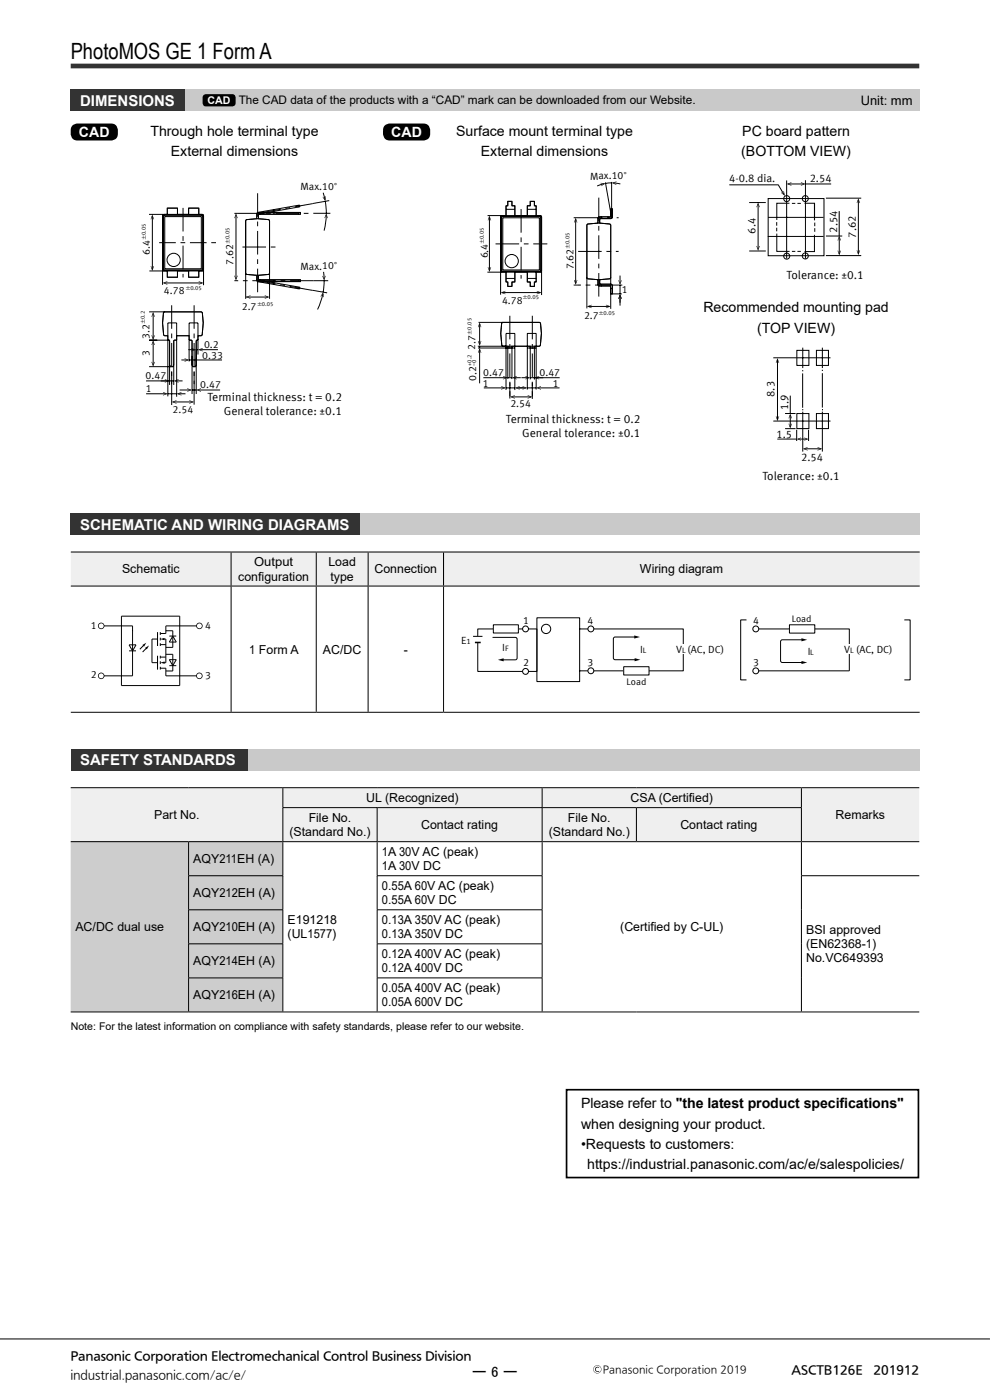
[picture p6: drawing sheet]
<svg xmlns="http://www.w3.org/2000/svg" width="210mm" height="297mm" viewBox="0 0 210 297" stroke-linecap="round" stroke-linejoin="round" font-family="sans-serif">
<path d="M15 14h180" fill="none" stroke="#333" stroke-width="1" stroke-linecap="butt"/>
<path d="M0 284.1h210" fill="none" stroke="#000" stroke-width=".21"/>
<path d="M125.8 290.5a.9 .9 0 0 0 1.8 0 .9 .9 0 0 0-1.8 0zM125.9 290.5a.8 .8 0 0 1 1.6 0 .8 .8 0 0 1-1.6 0zM126.5 290a.57 .57 0 0 0-.2 .8 .57 .57 0 0 0 .8 .2v-.2h-.6a.41 .41 0 0 1-.1-.6 .41 .41 0 0 1 .6 0v-.2z" fill="#000"/>
<g fill="#fff">
<path d="M15 32.8h9.6v10.2h-9.6z"/>
<path d="M81.2 31.9h9.9v8.1h-9.9z"/>
<path d="M29.2 38h44.4v50.7h-44.4z"/>
</g>
<g fill="none" stroke="#000" stroke-width=".21">
<path d="M31.6 45.5h3M31.7 57.5h2.9M32.3 45.8v11.4M34.5 57.2l.3 .3h8.1l.3-.3M34.6 45.6l.2 .2M34.7 45.8l.3-.1h7.7l.2 .1 .1 11.2-.2 .2-7.8 .1-.3-.2zM34.8 57.2l-.2 .2M34.9 46h7.8v11h-7.8zM35.5 45.5v-1.3h2.1v1.3M35.5 57.5v1.3h2.1v-1.3M35.5 44.2h2.1v1.3h2.4v-1.3h2.2v1.3l.9 .1 .1 11.6-.2 .2-.8 .1v1.3h-2.2v-1.3h-2.4v1.3h-2.1v-1.3l-1-.2v-11.5l.1-.3h.9zM40 45.5v-1.3h2.2v1.3"/>
<path d="M40 57.5v1.3h2.2v-1.3M42.9 57.2l.2 .2M43.1 45.6l-.2 .2M49.7 59.5h.8M49.7 45.3h.8M50.1 45.6v13.6M52.1 57.9l.3 .3 2.1 .2M52.4 46.6l-.3 .3v16.5M52.4 46.6l2.1-.2v-1l.3-.3h8.9v.3h-8.7l-.2 .2v.8l2.1 .2 .3 .3v11l-.3 .3-2.1 .2 .1 .9 8.8 .1v.3h-8.9M52.4 46.6l-.3 .3v11l.3 .3 2.1 .2v1.1l.3 .2M54.5 46.4v-1.1l.3-.2h8.9v.3h-8.7l-.2 .2v.8M54.5 45.4l.3-.4 8.8-1.5v.4l-8.6 1.5-.2 .2"/>
<path d="M54.5 59.4l.3 .3M54.5 58.4v1l.3 .4 8.8 1.5v-.4l-8.6-1.5-.2-.2v-.8M54.5 46.4l-2.1 .2M54.5 58.4h.3M54.5 46.4h.3M54.8 46.4l2.1 .2 .3 .3v16.5M54.8 59.2l.2 .2h8.7v.3h-8.9M55.2 45v.3M55.2 45.1v.3M55.2 59.4v.3M55.2 59.5v.3M57.2 57.9l-.3 .3-2.1 .2"/>
<path d="M58 44.5l.1 .3M58.1 60l-.1 .3M58.1 45.1v.3M58.1 59.4v.3M63.2 43.6l.1 .3M63.4 45.1v.3M63.4 59.4v.3M66.5 45.2h3.6M66.5 59.5h3.1M68.6 40.9l.3 1.5M68.6 57.7l.2 1.5M68.8 59.5l-.3 2.5"/>
<path d="M69 42.7l.2 2.5M69.2 45.6l-.5 3.3M69.8 42.6l-3.4 .6M31.6 66.2h11l.3 .1a10.5 10.5 0 0 1-.2 4.9h-.7M31.6 72.2h4.4M32.5 66.5v5.3M32.5 72.5v5M34.5 60.4v-14.8l.3-.1h8.1l.3 .3v14.7M34.7 66.3l.2-.1h7.7l.3 .1a10.5 10.5 0 0 1-.2 4.9h-.7v.8l-.4 .3v5.1l-.1 .4h-.6l-.2-.4v-5.1l-.5-.2-.1-.9h-2.6l-.1 .9-.5 .2v5.1l-.2 .4h-.6l-.1-.4v-5.1l-.4-.3v-.8l-.9-.1a12.5 12.5 0 0 1 0-4.7zM34.8 60h8M34.9 66.2l-.2 .1a10.5 10.5 0 0 0 .1 4.9h.8M35.6 72l.4 .3v9.4"/>
<path d="M36 77.4l.1 .4M36.4 78.9v7M36.9 77.4l-.2 .4h-5.1M37.5 72l-.6 .3v9.4M37.5 71.2h2.6M38.5 76.4h1.3M39.9 74.2h1.4M40.1 72l.6 .3v11.3M40.1 76.4h.6M40.7 77.4l.2 .4h.6l.1-.4M41.1 76.4h6M41.2 78.9v6.9"/>
<path d="M41.6 74.2h.4M42 72l-.4 .3v11.3M42 75.2v-6.7h-1.9v8.2M42.3 74.2h3.9M52.2 63h.1M52.4 63h4.5M63.3 60.9l-.1 .3M66.4 61.6l3 .5M68.5 62.3l-.5 1.7-.6 1.7M31 83.5h4.3M31 80.8h5.9M35.6 84.1v-15.6h1.9v15.7"/>
<path d="M35.6 83.5h1.9M36.7 85.3h4.2M37.2 80.8h1.5M37.8 83.5h1.5M38.1 82.7h2.3M40.7 82.7h.9M41.9 82.7h4.8"/>
<circle cx="36.8" cy="55.1" r="1.41"/>
</g>
<path d="M38.8 44.1v14.8M50.4 45.3h16.1M51.4 52.4h7.1M54.6 41v21.9M54.6 45.3l11.7-2.1M66.5 59.5h-16.1M36.4 64.8v16.7M41.2 64.8v16.7M66.3 61.6l-11.7-2.1" fill="none" stroke="#000" stroke-width=".21" stroke-dasharray="5 1 1 1" stroke-linecap="butt"/>
<path d="M33.8 51.5h12.1" fill="none" stroke="#000" stroke-width=".21" stroke-dasharray="3.5 1 1 1" stroke-linecap="butt"/>
<g fill="#000">
<path d="M32 56.5l.1-.1 .2 .7 .3-.7 .1 .1-.4 1zM32.3 45.5l.4 1h-.1l-.3-.7-.2 .7h-.1zM49.7 58.5h.1l.3 .7 .2-.7h.1l-.3 1zM50.1 45.3l.3 1h-.1l-.2-.7-.3 .7h-.1zM68.4 58.6l.1-.1 .2 .7 .3-.7h.1l-.3 1zM68.4 41.8l.1-.1 .4 .7 .1-.8 .1 .1-.1 1zM69.2 45.2l.4 1.1h-.2l-.2-.7-.3 .7-.1-.1zM32.5 72.2l.4 1h-.2l-.2-.7-.3 .7h-.1zM32.1 76.8h.1l.3 .7 .2-.7h.2l-.4 1zM32.5 66.2l.4 1h-.2l-.2-.7-.3 .7h-.1zM32.1 71.2l.1-.1 .3 .7 .2-.7 .2 .1-.4 1zM34.5 60l1-.3v.1l-.7 .2 .7 .3v.1z"/>
<path d="M39.2 76l1 .4-1 .3-.1-.1 .7-.2-.7-.3zM40.6 73.8l1 .4-1 .3v-.1l.7-.2-.7-.3zM40.7 76.4l1-.4 .1 .1-.7 .3 .7 .2-.1 .1zM42.2 59.7l1 .3-1 .4-.1-.1 .7-.3-.7-.2zM42 74.2l1-.4v.1l-.7 .3 .7 .2v.1zM52.1 63l1-.3 .1 .1-.8 .2 .8 .3-.1 .1zM56.2 62.7l1 .3-1 .4-.1-.1 .7-.3-.7-.2zM68.5 62l.2 1h-.1l-.1-.7-.4 .6h-.1zM34.6 83.2l1 .3-1 .4v-.1l.7-.3-.7-.2zM35 80.4l1 .4-1 .4-.1-.1 .7-.3-.7-.2zM36.4 85.3l1-.4 .1 .1-.7 .3 .7 .2-.1 .1zM36.9 80.8l1-.4v.2l-.7 .2 .7 .3v.1z"/>
<path d="M37.5 83.5l1-.3v.1l-.7 .2 .7 .3v.1zM39.7 82.4l1 .3-1 .4v-.1l.7-.3-.7-.2zM40.2 84.9l1 .4-1 .3-.1-.1 .7-.2-.7-.3zM41.6 82.7l1-.3 .1 .1-.7 .2 .7 .3-.1 .1z"/>
</g>
<path d="M98.5 35.8h37.9v57.5h-37.9z" fill="#fff"/>
<g fill="#000">
<path d="M127.4 38.8l1.1 .1-.9 .6-.1-.1 .6-.4-.7-.1zM129.7 38.8l1.1-.3v.1l-.7 .2 .7 .3-.1 .1zM103.5 56.7h.1l.2 .7 .3-.7h.1l-.4 1zM103.8 45.7l.4 1-.1 .1-.3-.7-.2 .7-.1-.1zM121.7 59.4h.2l.2 .7 .3-.7h.1l-.4 1zM122.1 46.2l.4 1h-.1l-.3-.7-.2 .7h-.2zM131.2 59.5l.1-.1 .2 .7 .3-.7 .1 .1-.4 1zM101.7 68.4l.4 1h-.1l-.3-.7-.2 .7h-.1zM101.4 72.4l.1-.1 .2 .7 .3-.7 .1 .1-.4 1zM101.7 73.8l.4 1-.1 .1-.3-.7-.2 .7-.1-.1zM106.7 79.8l1 .3-1 .4v-.1l.7-.3-.7-.2zM106.2 62.1l1-.4v.1l-.7 .3 .7 .2v.1z"/>
<path d="M111.5 79.8l1 .3-1 .4-.1-.1 .7-.3-.7-.2zM113.9 61.7l1 .4-1 .3-.1-.1 .7-.2-.7-.3zM124.5 65l1-.4v.2l-.7 .2 .7 .3v.1zM128.5 64.6l1.1 .4-1.1 .4v-.1l.7-.3-.7-.2zM131.5 62.4l.4 1h-.1l-.3-.7-.2 .7h-.1zM106.3 81.9l1 .4-1 .4v-.2l.7-.2-.7-.3zM107.3 80.1h.4l-.4 .1zM108.2 84.2l1-.4v.1l-.7 .3 .7 .3v.1zM108.6 80.1l1-.3v.1l-.7 .2 .7 .3v.1zM109.2 82.3l1-.4 .1 .1-.8 .3 .8 .2-.1 .2zM110.9 81.9l1 .4-1 .4-.1-.2 .7-.2-.7-.3zM111.9 83.8l1 .4-1 .4v-.1l.7-.3-.7-.3z"/>
<path d="M113.4 80.1l1-.3v.1l-.7 .2 .7 .3v.1zM113.7 82.3l1-.4 .1 .1-.7 .3 .7 .2-.1 .2z"/>
</g>
<g fill="none" stroke="#000" stroke-width=".21">
<path d="M128.1 39l-1.4 .5M129.7 38.8l-1.2 .1M129.7 38.6v7.6l-1.3-7.5M130.1 38.8l1.5 .2M103.4 57.7h2.9M103.4 45.7h2.9M103.8 46.1v11.3M106.2 57.5l.3 .2h8.1l.3-.2M106.3 45.8l.2 .2M106.4 46.1l.3-.2h7.7l.2 .2 .1 11.2-.2 .2h-7.8l-.3-.1zM106.5 57.5l-.2 .2M106.7 46.2h7.7v11.1h-7.7z"/>
<path d="M107.3 45.7v-2h.4v-1h.9v1h.6v2M107.3 57.7v2.1h.4v1h.9v-1h.6v-2.1M107.3 59.1h1.9M107.3 44.4h1.9M107.7 42.7h.9v1h.6v2h2.7v-2h.6v-1h.9v1h.3v2h.9l.2 .2 .1 11.6-.3 .2h-.9v2.1h-.3v1h-.9v-1h-.6v-2.1h-2.7v2.1h-.6v1h-.9v-1h-.4v-2.1h-.8l-.3-.1v-11.6l.3-.3h.8v-2h.4zM111.9 45.7v-2h.6v-1h.9v1h.3v2M111.9 57.7v2.1h.6v1h.9v-1h.3v-2.1M111.9 59.1h1.8M111.9 44.4h1.8M114.6 57.5l.2 .2M114.8 45.8l-.2 .2M121.7 46.2h1.1"/>
<path d="M122.1 46.5v13.6M124.5 58.9l.2 .3 2.1 .1M124.6 47.6l2.2-.3v-.9l.2-.3 2.5-.2 .1-1.6h.3v1.7l-.2 .3-2.3 .1-.2 .2v.7l2.1 .2 .3 .3v11.1l-.3 .3-2.1 .1v.8l.2 .2h2.3l.2 .4v1.7h-.3l-.1-1.7-2.5-.1-.2-.3v-1l-2.1-.1-.2-.2zM126.8 47.3v-.9l.2-.3 2.5-.2 .1-1.6h.3v1.9l-.3 .2h-2.3l-.1 .9M126.8 47.3l-2.1 .2-.2 .3v17.6M126.8 59.3h.4M126.8 59.3v1M126.8 47.3h.4M127.1 46l-.3 .3M127.2 47.3l2.1 .2 .3 .3v17.7M127.2 59.3v.9l.2 .1M127.4 46.3l-.2 .2"/>
<path d="M127.5 45.9l.1 .4M127.6 46v.4M129 46v.4M129.6 58.9l-.3 .3-2.1 .1M131.5 58.5v1.7M101.4 73.8h7.8M101.5 68.4h12.9l.2 .1a10.5 10.5 0 0 1-.1 4.9l-13.1 .1M101.7 68.7v4.4M101.7 74.2v7.1M101.7 73.5v.3M106.2 62.5v-16.6l.3-.2h8.1l.3 .3v16.6M106.5 68.5l.2-.1h7.7l.2 .1a10.5 10.5 0 0 1-.1 4.9l-1.1 .1v.3h-.9v-.3h-3.9v.3h-.9v-.3l-1.2-.2a11.9 11.9 0 0 1 0-4.8z"/>
<path d="M106.5 62.1h8.1M106.7 68.4l-.2 .1a10.5 10.5 0 0 0 .1 4.9l.1 .1M107.7 73.5v6.9M108.6 73.5v6.9M111.9 73.8h1.8M112.5 73.5v7M113.4 73.5v7M121.7 60.5h1.1M124.8 65h4.4M126.8 60.3l.4 .4h2.2l.2 .2M126.8 60.3l.3 .4M127.2 60.1l.2 .2h2.3l.2 .4v1.7"/>
<path d="M127.6 60.3v.4M127.6 60.4l-.1 .4M129.6 61.2h.3M129.6 62.4h2.3M131.2 60.5h.8M131.5 62.7v2.1M131.5 60.5v1.9M102.5 80.1h4.9M102.6 82.3h4.4M107.3 82.7v-12h1.9v12M107.3 82.3h1.9M107.7 80.1h.9"/>
<path d="M108.2 81.1v3.5M108.5 84.2h4.1M108.9 80.1h1.6M109.5 82.3h2M110.6 80.1h1.6M111.9 82.6v-11.9h1.8v11.9M111.9 82.3h1.8M112.5 80.1h6.2M112.9 81.1v3.5M114.1 82.3h4.6"/>
<circle cx="108.5" cy="55.4" r="1.41"/>
</g>
<path d="M105.1 51.7h11M110.5 44.4v14.7M122.6 53.3h8.6M122.8 46.2h8.4M127 41.9v21.9M108.2 67v17.1M112.9 67v17.1M131.2 60.5h-8.4" fill="none" stroke="#000" stroke-width=".21" stroke-dasharray="5 1 1 1" stroke-linecap="butt"/>
<path d="M154.2 36.3h29.8v24.2h-29.8z" fill="#fff"/>
<g fill="none" stroke="#000" stroke-width=".21">
<path d="M154.7 39.2h10.4l1.2 2.1M166.9 38.3v16.6M167.2 39h3.4M170.9 38.2v16.7M170.9 39h5.4M158.9 43h3.5M158.9 53.2h3.5M160.8 43.3v9.6M162.9 50.2h11.8M162.9 46.1h11.8M162.9 42.1h11.9v12.2h-11.9zM164.8 47.1v.8"/>
<path d="M164.8 48.3v.8M164.8 49.6v3.7h2.7M167.5 43.1h-2.7v3.6M168 43.1h.7M168 53.3h.7M169.2 43.1h.7M169.2 53.3h.7M170.7 43.1h2.1v3.6M172.8 49.8v3.6h-2.1M172.8 43.1v3.7M172.8 47.2v.8M172.8 48.4v.8"/>
<path d="M175.2 50.1h3.5M175.2 42h7.5M175.2 54.2h7.5M178 44.8v5.3M178 50.3v3.6M182.1 42.4v11.4"/>
<circle cx="166.9" cy="42.1" r=".64"/>
<circle cx="166.9" cy="54.3" r=".64"/>
<circle cx="170.8" cy="54.3" r=".64"/>
<circle cx="170.8" cy="42.1" r=".64"/>
</g>
<path d="M166.9 39l1-.3v.1l-.7 .2 .7 .3v.1zM169.9 38.7l1 .3-1 .4v-.1l.7-.3-.7-.2zM160.8 42.9l.4 1-.1 .1-.3-.7-.2 .7-.2-.1zM160.4 52.2h.2l.2 .7 .3-.7h.1l-.4 1zM165.7 40.8l.6 .5-.1-.8h.1l.2 1.1-.8-.7zM178 50l.4 1h-.1l-.3-.7-.2 .7h-.1zM177.7 53.2h.1l.2 .7 .3-.7h.1l-.4 1zM182.1 42.1l.3 1h-.1l-.2-.7-.3 .7h-.1zM181.7 53.1h.1l.3 .7 .2-.7h.1l-.3 1z" fill="#000"/>
<path d="M158.2 73.3h22.1v29.9h-22.1z" fill="#fff"/>
<g fill="none" stroke="#000" stroke-width=".21">
<path d="M164 75.9h12.2M164.9 76.3v12.7M169 74.3h2.6v3.2h-2.6zM170.3 79.2v7.3M170.3 78.5v.3M170.3 73.8v4.3M173.2 74.3h2.5v3.2h-2.5zM174.4 78.4v.3M174.4 73.8v4.3M174.4 79.2v7.3M164 89.3h12.2M164.9 93.1h4.1"/>
<path d="M166.5 90.9h2.3M166.5 87.7h2.3M167.6 83.9v3.8M167.6 88.1v2.5M169 91.2v2.4M169 87.7h2.6v3.2h-2.6zM169.3 93.1h1.9M170.3 86.8v.3M170.3 87.3v8.5M170.6 95.2h3.5M171.5 91.2v2.4M173.2 87.7h2.5v3.2h-2.5z"/>
<path d="M174.4 87.3v8.5M174.5 86.8v.3"/>
</g>
<path d="M15.4 26.6l1-.4h7.2a1.62 1.62 0 0 1 1.4 2.2 1.38 1.38 0 0 1-1.4 1.4h-7.2a1.62 1.62 0 0 1-1.4-2.2l.1-.6zM164.9 76l.4 1h-.1l-.3-.7-.2 .7h-.1zM164.6 88.3h.1l.2 .7 .3-.7h.1l-.4 1zM167.6 87.7l.4 1-.1 .1-.3-.7-.2 .7-.1-.1zM167.3 89.9h.1l.2 .7 .3-.7h.1l-.4 1zM169 93.1l.9-.3-.6 .3 .6 .3zM170.6 92.8l.9 .3-.9 .4 .6-.4zM170.3 95.2l1-.4v.2l-.7 .2 .7 .3v.1zM173.4 94.8l1 .4-1 .4v-.1l.7-.3-.7-.2z" fill="#000"/>
<path d="M39.1 19h155.9v4.5h-155.9z" fill="#c9c9c9"/>
<path d="M15 19h24.2v4.5h-24.2z" fill="#333"/>
<path d="M43.1 20.3l.6-.3h5.6l.4 .1 .2 .2 .1 1.6-.1 .4-.5 .3h-5.7l-.4-.1-.3-.5z" fill="#000"/>
<path d="M76.2 109h118.8v4.5h-118.8z" fill="#c9c9c9"/>
<path d="M15 109h61.4v4.5h-61.4z" fill="#333"/>
<path d="M15 117.1h34v7.2h-34zM49 117.1h18.1v7.2h-18.1zM67.1 117.1h11v7.2h-11zM78.1 117.1h16v7.2h-16zM94.1 117.1h101v7.2h-101z" fill="#efefef"/>
<path d="M15 117.1h180.1M49 117.2v7M67.1 117.2v7M78.1 117.2v7M94.1 117.2v7M15 124.3h180.1M49 124.4v26.6M67.1 124.4v26.6M78.1 124.4v26.6M94.1 124.4v26.6M15 151.1h180.1" fill="none" stroke="#000" stroke-width=".21"/>
<path d="M18.7 129.9h26.6v16.4h-26.6z" fill="#fff"/>
<g fill="none" stroke="#000" stroke-width=".21">
<path d="M21.4 132.8h6.7M25.8 130.7h12.3v14.7h-12.3zM27.4 136.8h1.5l-.8 1.3zM27.4 138.1h1.5M30.5 136.9l-.8 .8M31.1 137.5l-.8 .8M33.4 135.6h-1.2v5h1.2M33.4 134.1v2.9M33.4 139.1v3M34 136.8h1.2M34 134.1v.6M34 135.3v.6"/>
<path d="M34 136.5v.5M34 139.1v.6M34 139.4h1.2M34.7 135.6h.5v5h-.4M35.2 133.8h1.5v3.5h-1.5M35.2 138.8h1.5v3.5h-1.5M35.2 132.8v1.6h-1.2M35.9 139.9h1.5l-.7 1.3zM35.9 134.9h1.5M36.7 134.9l.7 1.3h-1.5zM34 141.8h1.2v1.6M34 140.3v.6"/>
<path d="M34 141.5v.6M35.9 141.2h1.5"/>
</g>
<path d="M30.2 136.8l.8-.5-.4 .9zM30.8 137.4l.8-.5-.5 .9zM34 135.6l.9-.3v.5zM34 140.6l.9-.3v.5z" fill="#000"/>
<circle cx="21.5" cy="132.8" r=".61" fill="#fff"/>
<path d="M20.9 132.8a.55 .55 0 0 1 1.1 0 .55 .55 0 0 1-1.1 0zM20.8 132.8a.7 .7 0 0 0 1.4 0 .7 .7 0 0 0-1.4 0z" fill="#000"/>
<path d="M28.1 132.8v1.1M21.4 143.4h6.7" fill="none" stroke="#000" stroke-width=".21"/>
<circle cx="21.5" cy="143.4" r=".61" fill="#fff"/>
<path d="M20.9 143.4a.55 .55 0 0 1 1.1 0 .55 .55 0 0 1-1.1 0zM20.8 143.4a.7 .7 0 0 0 1.4 0 .7 .7 0 0 0-1.4 0z" fill="#000"/>
<path d="M35.2 143.4h7.1" fill="none" stroke="#000" stroke-width=".21"/>
<circle cx="42.3" cy="143.4" r=".61" fill="#fff"/>
<path d="M41.8 143.4a.53 .53 0 0 1 1 0 .53 .53 0 0 1-1 0zM41.6 143.4a.7 .7 0 0 0 1.4 0 .7 .7 0 0 0-1.4 0z" fill="#000"/>
<path d="M35.2 132.8h7.1" fill="none" stroke="#000" stroke-width=".21"/>
<circle cx="42.3" cy="132.8" r=".61" fill="#fff"/>
<path d="M41.8 132.8a.53 .53 0 0 1 1 0 .53 .53 0 0 1-1 0zM41.6 132.8a.7 .7 0 0 0 1.4 0 .7 .7 0 0 0-1.4 0z" fill="#000"/>
<path d="M28.1 133.8v9.6" fill="none" stroke="#000" stroke-width=".21"/>
<path d="M95.6 129.5h98v16.7h-98z" fill="#fff"/>
<g fill="none" stroke="#000" stroke-width=".21">
<path d="M113.9 131.1h9.1v13.5h-9.1zM123 133.4h21.9v8.9h-21.9M158.3 131.5h-1.2v12.7h1.2M160.9 133.4h19.3v8.9M191.8 131.5h1.3v12.7h-1.3"/>
<circle cx="115.8" cy="133.4" r=".98"/>
</g>
<path d="M132.3 141.4h5.4v1.8h-5.4z" fill="#fff"/>
<path d="M101.3 133.4h4.2l.3-.5 .8 1 .6-1 .8 1 .7-1 .8 1 .3-.5h4.1v9h-12.6zM132.3 141.4h5.4v1.8h-5.4z" fill="none" stroke="#000" stroke-width=".21"/>
<circle cx="111.5" cy="142.4" r=".62" fill="#fff"/>
<circle cx="111.5" cy="142.4" r=".62" fill="none" stroke="#000" stroke-width=".21"/>
<circle cx="111.5" cy="133.4" r=".62" fill="#fff"/>
<circle cx="111.5" cy="133.4" r=".62" fill="none" stroke="#000" stroke-width=".21"/>
<circle cx="125.3" cy="142.3" r=".62" fill="#fff"/>
<circle cx="125.3" cy="142.3" r=".62" fill="none" stroke="#000" stroke-width=".21"/>
<circle cx="125.3" cy="133.4" r=".62" fill="#fff"/>
<circle cx="125.3" cy="133.4" r=".62" fill="none" stroke="#000" stroke-width=".21"/>
<g fill="#fff">
<path d="M144 136.6h1.9v2h-1.9z"/>
<path d="M100.6 135h1.6v1.3h-1.6z"/>
</g>
<path d="M170.2 135.7l-4.4 .1-.2 .3v4.1l.3 .3h4.3" fill="none" stroke="#000" stroke-width=".21"/>
<path d="M170 135.4l1.2 .3-1.2 .4zM170 140.2l1.2 .3-1.2 .4z" fill="#000"/>
<circle cx="160.3" cy="142.3" r=".62" fill="#fff"/>
<circle cx="160.3" cy="142.3" r=".62" fill="none" stroke="#000" stroke-width=".21"/>
<circle cx="160.3" cy="133.4" r=".62" fill="#fff"/>
<circle cx="160.3" cy="133.4" r=".62" fill="none" stroke="#000" stroke-width=".21"/>
<path d="M179.2 136.6h1.9v2h-1.9z" fill="#fff"/>
<path d="M100.3 135h2" fill="none" stroke="#000" stroke-width=".21"/>
<path d="M100.7 136.3h1.3" fill="none" stroke="#000" stroke-width=".33"/>
<path d="M104.6 132.5h5.4v1.8h-5.4z" fill="#fff"/>
<path d="M104.5 135.2h4.8l.3 .2v4.4l-.3 .2h-2.7M104.6 132.5h5.4v1.8h-5.4zM134.8 135.1l-4.5 .1-.2 .3v4.1l.4 .4h4.3M160.9 142.3h19.3" fill="none" stroke="#000" stroke-width=".21"/>
<path d="M105.6 140l1.2-.3v.6zM134.5 134.8l1.3 .3-1.3 .4zM134.6 139.6l1.2 .4-1.2 .3z" fill="#000"/>
<path d="M167.5 132.5h5.3v1.8h-5.3z" fill="#fff"/>
<path d="M167.5 132.5h5.3v1.8h-5.3z" fill="none" stroke="#000" stroke-width=".21"/>
<path d="M52.4 159h142.6v4.5h-142.6z" fill="#c9c9c9"/>
<path d="M15 159h37.5v4.5h-37.5z" fill="#333"/>
<path d="M15 167.1h45v11.5h-45zM60 167.1h55v4.2h-55zM115 167.1h55v4.2h-55zM170 167.1h25v11.5h-25zM60 171.3h20v7.3h-20zM80 171.3h35v7.3h-35zM115 171.3h20v7.3h-20zM135 171.3h35v7.3h-35z" fill="#efefef"/>
<path d="M15 178.6h25v36.1h-25zM40 178.6h20v7.2h-20zM40 185.8h20v7.2h-20zM40 193h20v7.2h-20zM40 200.2h20v7.3h-20zM40 207.5h20v7.2h-20z" fill="#cdcdcd"/>
<g fill="none" stroke="#000" stroke-width=".21">
<path d="M15 167.1h180M15 178.6h180M40 178.7v7M59.9 171.3h110.2M60 167.2v4.1M60 171.4v7.1M60 178.7v7M80 171.4v7.1M80 178.7v7M115 167.2v4.1M115 171.4v7.1M115 178.7v7"/>
<path d="M135 171.4v7.1M170 167.2v4.1M170 171.4v7.1M170 178.7v7M39.9 185.8h20.2M39.9 193h20.2M40 185.8v7.2M40 193.1v7.1M60 185.8v7.2M60 193.1v7.1M79.9 185.8h35.2M79.9 193h35.2"/>
<path d="M80 185.8v7.2M80 193.1v7.1M115 185.8v7.2M115 193.1v7.1M169.9 185.8h25.1M170 185.8v28.8M15 214.7h180M39.9 200.2h20.2M39.9 207.5h20.2M40 200.3v7.1M40 207.5v7.1M60 200.3v7.1"/>
<path d="M60 207.5v7.1M79.9 200.2h35.2M79.9 207.5h35.2M80 200.3v7.1M80 207.5v7.1M115 200.3v7.1M115 207.5v7.1"/>
</g>
<path d="M81.6 26.6l1.1-.4h7.1a1.62 1.62 0 0 1 1.4 2.2 1.38 1.38 0 0 1-1.4 1.4h-7.1a1.62 1.62 0 0 1-1.5-2.2l.2-.6z" fill="#000"/>
<path d="M120.2 231.2h74.6v18.6h-74.6z" fill="none" stroke="#000" stroke-width=".35"/>
<text font-size="4.8" x="15" y="12.6">PhotoMOS GE 1 Form A</text>
<g font-size="3.2" fill="#fff">
<text x="17" y="22.4">DIMENSIONS</text>
<text x="17" y="112.4">SCHEMATIC AND WIRING DIAGRAMS</text>
<text x="17" y="162.4">SAFETY STANDARDS</text>
</g>
<text font-size="3.2" x="100.2" y="292.1">ー 6 ー</text>
<g font-size="3" fill="#fff">
<text x="16.8" y="29.1">CAD</text>
<text x="83" y="29.1">CAD</text>
</g>
<g font-size="3">
<text x="31.9" y="28.8">Through hole terminal type</text>
<text x="96.7" y="28.8">Surface mount terminal type</text>
<text x="157.5" y="28.8">PC board pattern</text>
<text x="36.3" y="33.1">External dimensions</text>
<text x="102" y="33.1">External dimensions</text>
<text x="157.2" y="33.1">(BOTTOM VIEW)</text>
<text x="149.2" y="66.3">Recommended mounting pad</text>
<text x="160.6" y="70.6">(TOP VIEW)</text>
<text x="123.3" y="235.1">Please refer to &quot;the latest product specif</text>
<text x="123.3" y="239.4">when designing your product.</text>
<text x="178.1" y="235.1">ications&quot;</text>
<text x="123.3" y="243.7">•Requests to customers:</text>
<text x="124.6" y="248">https://industrial.panasonic.com/ac/e/salespolicies/</text>
</g>
<text font-size="2.8" x="182.6" y="22.3">Unit: mm</text>
<g font-size="2.6">
<text x="25.9" y="121.7">Schematic</text>
<text x="50.5" y="123.2">conf</text>
<text x="53.9" y="120.2">Output</text>
<text x="54.8" y="123.2">iguration</text>
<text x="69.7" y="120.2">Load</text>
<text x="70.1" y="123.2">type</text>
<text x="79.4" y="121.7">Connection</text>
<text x="135.8" y="121.7">Wiring diagram</text>
<text x="52.9" y="138.7">1 Form A</text>
<text x="68.5" y="138.7">AC/DC</text>
<text x="85.6" y="138.7">-</text>
<text x="32.7" y="173.8">Part No.</text>
<text x="77.7" y="170.2">UL (Recognized)</text>
<text x="133.7" y="170.2">CSA (Certif</text>
<text x="146.1" y="170.2">ied)</text>
<text x="177.2" y="173.8">Remarks</text>
<text x="61.4" y="177.4">(Standard No.)</text>
<text x="65.5" y="174.4">File No.</text>
<text x="89.3" y="175.9">Contact rating</text>
<text x="116.4" y="177.4">(Standard No.)</text>
<text x="120.5" y="174.4">File No.</text>
<text x="144.3" y="175.9">Contact rating</text>
<text x="41" y="183.1">AQY211EH (A)</text>
<text x="81" y="181.6">1A 30V AC (peak)</text>
<text x="81" y="184.6">1A 30V DC</text>
<text x="41" y="190.3">AQY212EH (A)</text>
<text x="81" y="188.8">0.55A 60V AC (peak)</text>
<text x="81" y="191.8">0.55A 60V DC</text>
<text x="16" y="197.6">AC/DC dual use</text>
<text x="41" y="197.6">AQY210EH (A)</text>
<text x="61" y="196.1">E191218</text>
<text x="81" y="196.1">0.13A 350V AC (peak)</text>
<text x="131.6" y="197.6">(Certif</text>
<text x="138" y="197.6">ied by C-UL)</text>
<text x="61" y="199.1">(UL1577)</text>
<text x="81" y="199.1">0.13A 350V DC</text>
<text x="81" y="203.3">0.12A 400V AC (peak)</text>
<text x="171" y="198.2">BSI approved</text>
<text x="171" y="201.2">(EN62368-1)</text>
<text x="41" y="204.8">AQY214EH (A)</text>
<text x="81" y="206.3">0.12A 400V DC</text>
<text x="171" y="204.2">No.VC649393</text>
<text x="41" y="212">AQY216EH (A)</text>
<text x="81" y="210.5">0.05A 400V AC (peak)</text>
<text x="81" y="213.5">0.05A 600V DC</text>
</g>
<g font-size="2.5">
<text x="166.9" y="59.2">Tolerance: ±0.1</text>
<text x="44" y="85.1">Terminal thickness: t = 0.2</text>
<text x="47.5" y="88.1">General tolerance: ±0.1</text>
<text x="107.3" y="89.8">Terminal thickness: t = 0.2</text>
<text x="110.8" y="92.8">General tolerance: ±0.1</text>
<text x="161.7" y="101.9">Tolerance: ±0.1</text>
<text x="15" y="288.5">Panasonic Corporation Electromechanical Control Business Division</text>
<text x="15" y="292.5">industrial.panasonic.com/ac/e/</text>
<text x="167.9" y="291.4">ASCTB126E</text>
<text x="185.3" y="291.4">201912</text>
</g>
<text font-size="2.3" fill="#fff" x="44" y="22.1">CAD The CAD data of the products with a “CAD” mark can be downloaded from our Website.</text>
<g font-size="2.3">
<text x="154.7" y="38.6">4-0.8 dia.</text>
<text x="171.8" y="38.6">2.54</text>
<text x="160.3" y="49.6" transform="rotate(-90 160.3 49.6)">6.4</text>
<text x="177.6" y="49.4" transform="rotate(-90 177.6 49.4)">2.54</text>
<text x="181.6" y="50.4" transform="rotate(-90 181.6 50.4)">7.62</text>
<text x="164.3" y="84.2" transform="rotate(-90 164.3 84.2)">8.3</text>
<text x="167.2" y="87" transform="rotate(-90 167.2 87)">1.9</text>
<text x="164.7" y="92.9">1.5</text>
<text x="169.9" y="97.8">2.54</text>
<text x="15" y="218.6">Note: For the latest information on compliance with safety standards, please refer to our website.</text>
</g>
<g font-size="2.2">
<text x="63.8" y="40.3">Max.10°</text>
<text x="125.2" y="38.1">Max.10°</text>
<text x="31.8" y="54.1" transform="rotate(-90 31.8 54.1)">6.4</text>
<text x="49.5" y="56.2" transform="rotate(-90 49.5 56.2)">7.62</text>
<text x="63.8" y="57.2">Max.10°</text>
<text x="103.5" y="54.8" transform="rotate(-90 103.5 54.8)">6.4</text>
<text x="121.7" y="57.2" transform="rotate(-90 121.7 57.2)">7.62</text>
<text x="34.8" y="62.4">4.78</text>
<text x="51.3" y="65.7">2.7</text>
<text x="106.5" y="64.4">4.78</text>
<text x="131.9" y="62.1">1</text>
<text x="31.7" y="71.9" transform="rotate(-90 31.7 71.9)">3.2</text>
<text x="123.9" y="67.6">2.7</text>
<text x="31.7" y="75.5" transform="rotate(-90 31.7 75.5)">3</text>
<text x="42.9" y="76.1">0.33</text>
<text x="43.3" y="73.8">0.2</text>
<text x="100.8" y="74.2" transform="rotate(-90 100.8 74.2)">2.7</text>
<text x="30.9" y="80.3">0.47</text>
<text x="30.9" y="83.1">1</text>
<text x="42.5" y="82.4">0.47</text>
<text x="101" y="80.8" transform="rotate(-90 101 80.8)">0.2</text>
<text x="102.4" y="82.1">1</text>
<text x="102.5" y="79.7">0.47</text>
<text x="114.4" y="79.7">0.47</text>
<text x="117.3" y="82.1">1</text>
<text x="36.6" y="87.6">2.54</text>
<text x="108.3" y="86.2">2.54</text>
<text x="19.2" y="133.4">1</text>
<text x="43.5" y="133.4">4</text>
<text x="97.8" y="136.6">E</text>
<text x="110.9" y="132.3">1</text>
<text x="124.6" y="132.3">4</text>
<text x="159.8" y="132.3">4</text>
<text x="19.2" y="143.9">2</text>
<text x="43.5" y="143.9">3</text>
<text x="106.5" y="138.1">I</text>
<text x="110.9" y="141.3">2</text>
<text x="124.6" y="141.2">3</text>
<text x="135.8" y="138.4">I</text>
<text x="143.5" y="138.4">V</text>
<text x="145.8" y="138.4">(AC, DC)</text>
<text x="159.8" y="141.2">3</text>
<text x="171.4" y="139">I</text>
<text x="179" y="138.4">V</text>
<text x="181.6" y="138.4">(AC, DC)</text>
</g>
<text font-size="2.1" x="127.9" y="291.3">Panasonic Corporation 2019</text>
<g font-size="2">
<text x="168" y="131.9">Load</text>
<text x="132.9" y="145.4">Load</text>
</g>
<g font-size="1.7">
<text x="99" y="136.6">1</text>
<text x="107.1" y="138.1">F</text>
<text x="136.4" y="138.4">L</text>
<text x="144.7" y="138.4">L</text>
<text x="171.8" y="139">L</text>
<text x="180.3" y="138.4">L</text>
</g>
<text font-size="1.2" x="100" y="77.6" transform="rotate(-90 100 77.6)">+0.2</text>
<g font-size="1.1">
<text x="31" y="51" transform="rotate(-90 31 51)">±0.05</text>
<text x="48.7" y="51.8" transform="rotate(-90 48.7 51.8)">±0.05</text>
<text x="102.6" y="51.8" transform="rotate(-90 102.6 51.8)">±0.05</text>
<text x="120.8" y="52.8" transform="rotate(-90 120.8 52.8)">±0.05</text>
<text x="39.3" y="61.6">±0.05</text>
<text x="54.5" y="64.9">±0.05</text>
<text x="110.8" y="63.5">±0.05</text>
<text x="30.7" y="68.8" transform="rotate(-90 30.7 68.8)">±0.2</text>
<text x="100" y="71" transform="rotate(-90 100 71)">±0.05</text>
<text x="126.9" y="66.8">±0.05</text>
<text x="101" y="77.6" transform="rotate(-90 101 77.6)">ｰ0</text>
</g>
</svg>
